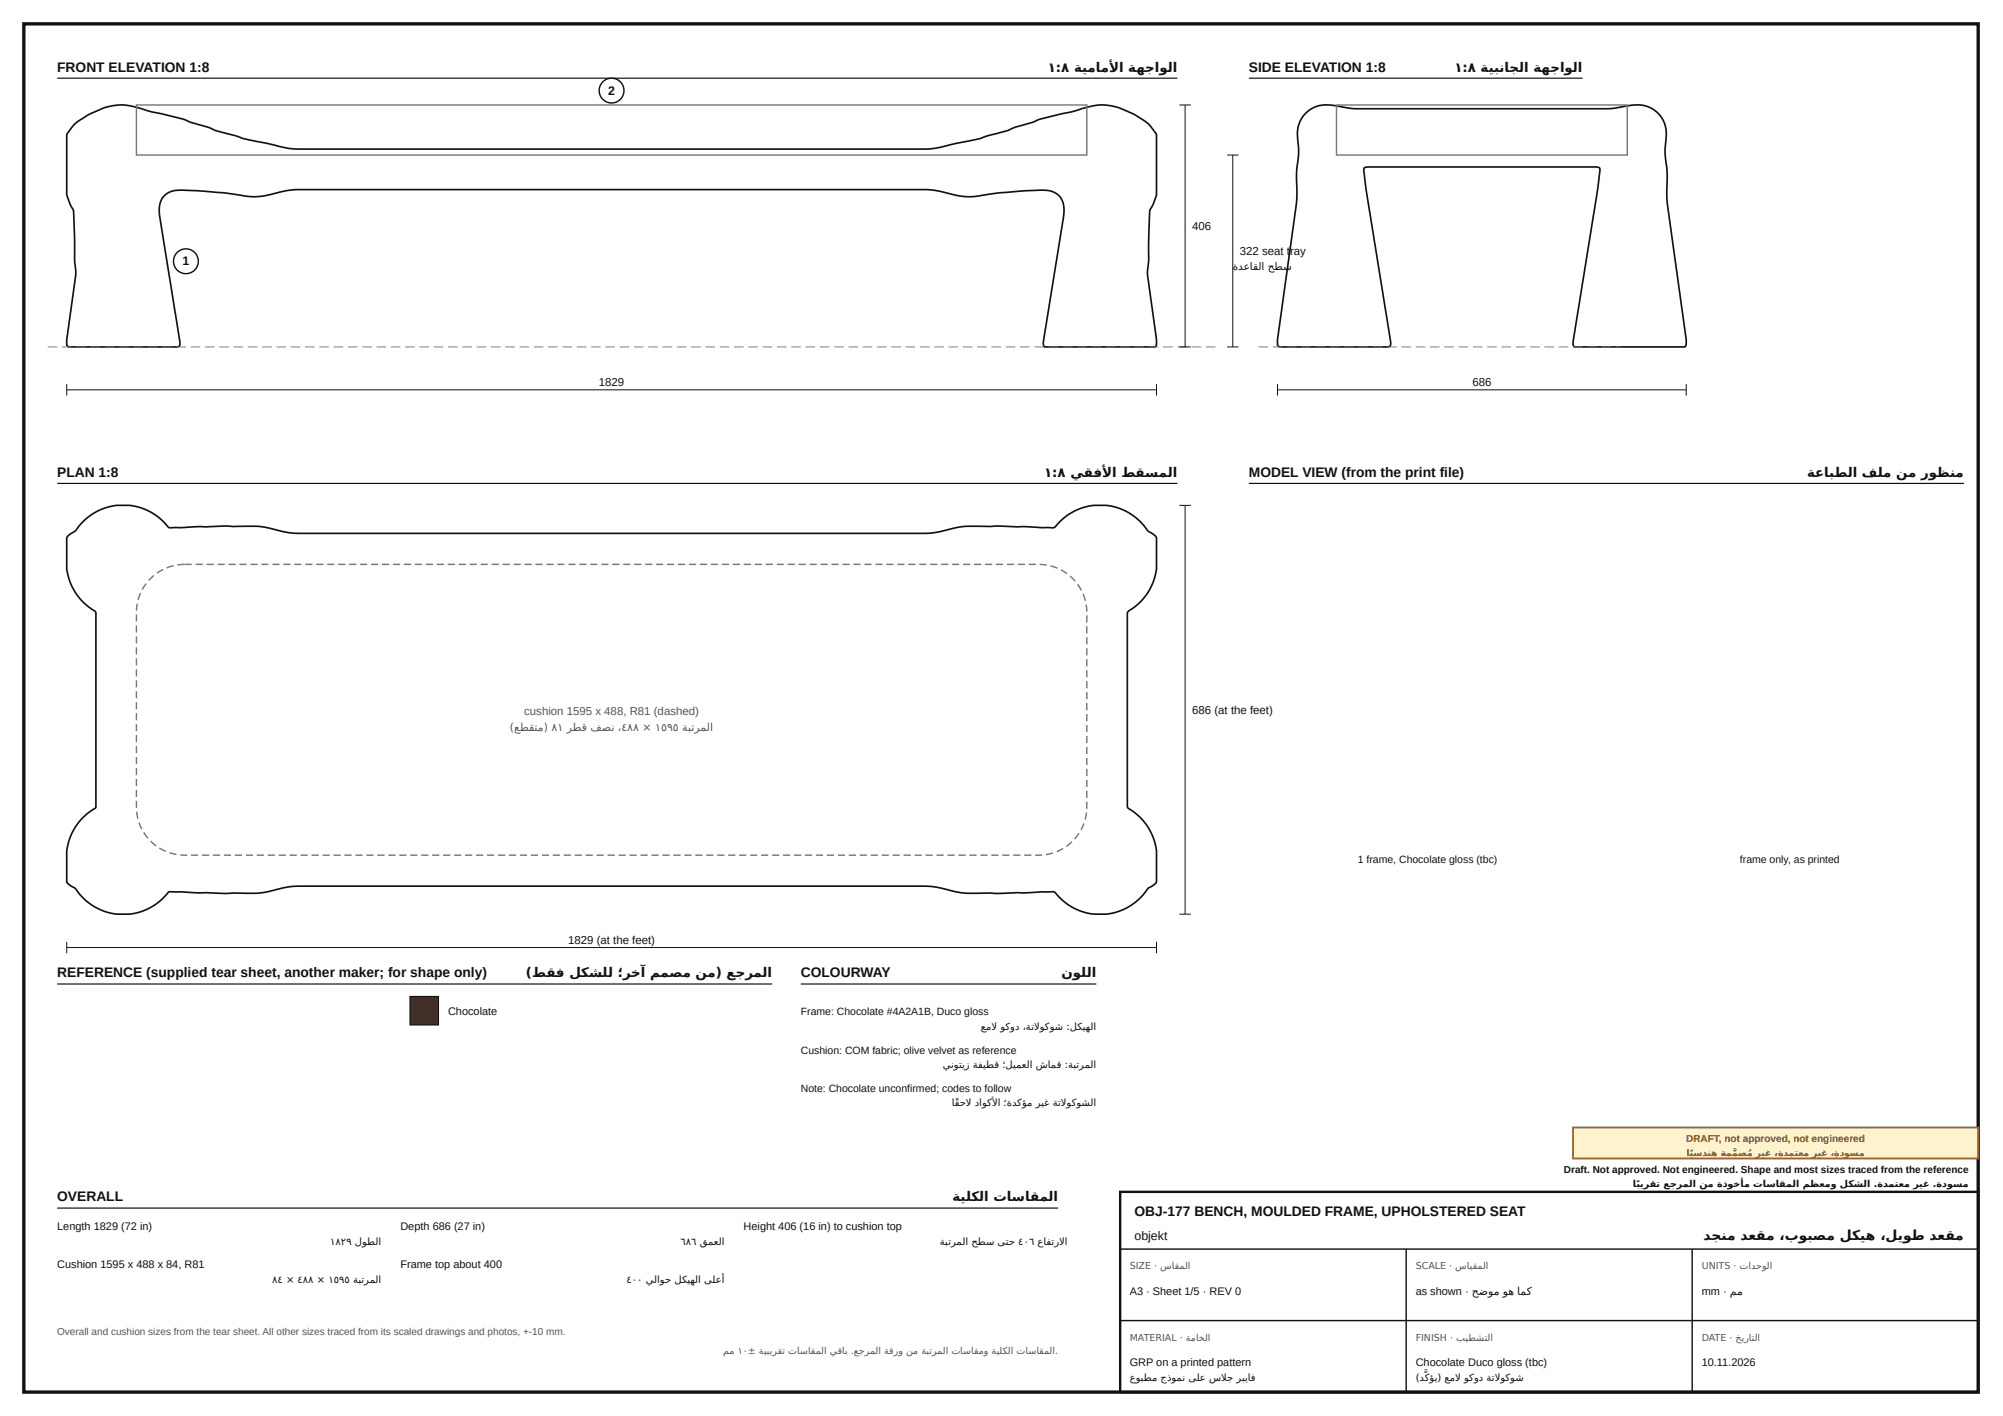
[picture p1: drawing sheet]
<svg xmlns="http://www.w3.org/2000/svg" width="420mm" height="297mm" viewBox="0 0 420 297" stroke-linecap="round" stroke-linejoin="round" font-family="sans-serif">
<path d="M12 16.4h235" fill="none" stroke="#111" stroke-width=".25"/>
<path d="M15.8 25.9l2.3-1.6 1.3-.7a12.2 12.2 0 0 1 11.1-.5l7.9 1.9 1.8 .7 3.3 .9a29.3 29.3 0 0 0 6.1 1.9l1.5 .6 6.3 1.3a23 23 0 0 0 8.7 .9h125.3a24.6 24.6 0 0 0 9.3-1.3l4.9-.9 1.5-.6 4.1-1.1 1.9-.8 3.8-1 1.1-.5 8.6-2.2a12 12 0 0 1 10.6 .7l1 .6a9.6 9.6 0 0 1 4.4 3.9v10.5a8.9 8.9 0 0 1-1.4 5.7l-.2 9.7a27 27 0 0 0 .5 9l1.1 8.3v1.1l-.2 .4h-23.3l-.2-.4v-.8l3.7-23.2a17.4 17.4 0 0 0 .5-5.6 4 4 0 0 0-4.7-2.9l-4.5 .2-6 .6a16.3 16.3 0 0 1-7.9 .1l-.8-.2a22.8 22.8 0 0 0-8.6-.8h-125.2a24.8 24.8 0 0 0-9.4 1.2 17.4 17.4 0 0 1-7.5-.3l-6.8-.7a22.6 22.6 0 0 0-5.8 .1 4.1 4.1 0 0 0-2.5 4.9l4.3 26.6a.78 .78 0 0 1 0 .9 .78 .78 0 0 1-.8 .3h-22.5l-.4-.4v-1.1l1.5-10.8a14.9 14.9 0 0 0 .1-6.1l-.1-8.6a3.9 3.9 0 0 0-.8-3l-.3-.8a7.3 7.3 0 0 1-.4-3.7v-8.3a3.1 3.1 0 0 1 .7-2.8z" fill="none" stroke="#111" stroke-width=".35"/>
<path d="M28.6 22h199.4v10.5h-199.4z" fill="none" stroke="#777" stroke-width=".3"/>
<path d="M10 72.7h2v.2h-2zM13 72.7h2v.2h-2zM16 72.7h2v.2h-2zM19 72.7h2v.2h-2zM22 72.7h2v.2h-2zM25 72.7h2v.2h-2zM28 72.7h2v.2h-2zM31 72.7h2v.2h-2zM34 72.7h2v.2h-2zM37 72.7h2v.2h-2zM40 72.7h2v.2h-2zM43 72.7h2v.2h-2zM46 72.7h2v.2h-2zM49 72.7h2v.2h-2zM52 72.7h2v.2h-2zM55 72.7h2v.2h-2zM58 72.7h2v.2h-2zM61 72.7h2v.2h-2zM64 72.7h2v.2h-2zM67 72.7h2v.2h-2zM70 72.7h2v.2h-2zM73 72.7h2v.2h-2zM76 72.7h2v.2h-2zM79 72.7h2v.2h-2zM82 72.7h2v.2h-2zM85 72.7h2v.2h-2zM88 72.7h2v.2h-2zM91 72.7h2v.2h-2zM94 72.7h2v.2h-2zM97 72.7h2v.2h-2zM100 72.7h2v.2h-2zM103 72.7h2v.2h-2zM106 72.7h2v.2h-2zM109 72.7h2v.2h-2zM112 72.7h2v.2h-2zM115 72.7h2v.2h-2zM118 72.7h2v.2h-2zM121 72.7h2v.2h-2zM124 72.7h2v.2h-2zM127 72.7h2v.2h-2zM130 72.7h2v.2h-2zM133 72.7h2v.2h-2zM136 72.7h2v.2h-2zM139 72.7h2v.2h-2zM142 72.7h2v.2h-2zM145 72.7h2v.2h-2zM148 72.7h2v.2h-2zM151 72.7h2v.2h-2zM154 72.7h2v.2h-2zM157 72.7h2v.2h-2zM160 72.7h2v.2h-2zM163 72.7h2v.2h-2zM166 72.7h2v.2h-2zM169 72.7h2v.2h-2zM172 72.7h2v.2h-2zM175 72.7h2v.2h-2zM178 72.7h2v.2h-2zM181 72.7h2v.2h-2zM184 72.7h2v.2h-2zM187 72.7h2v.2h-2zM190 72.7h2v.2h-2zM193 72.7h2v.2h-2zM196 72.7h2v.2h-2zM199 72.7h2v.2h-2zM202 72.7h2v.2h-2zM205 72.7h2v.2h-2zM208 72.7h2v.2h-2zM211 72.7h2v.2h-2zM214 72.7h2v.2h-2zM217 72.7h2v.2h-2zM220 72.7h2v.2h-2zM223 72.7h2v.2h-2zM226 72.7h2v.2h-2zM229 72.7h2v.2h-2zM232 72.7h2v.2h-2zM235 72.7h2v.2h-2zM238 72.7h2v.2h-2zM241 72.7h2v.2h-2zM244 72.7h2v.2h-2zM247 72.7h2v.2h-2zM250 72.7h2v.2h-2zM253 72.7h2v.2h-2z" fill="#777"/>
<path d="M247.4 22h2.4M248.6 22v50.8M257.4 32.5h2.4M258.6 32.5v40.3M247.4 72.8h2.4M257.4 72.8h2.4M14 81.8h228.6M14 80.6v2.4M242.6 80.6v2.4" fill="none" stroke="#111" stroke-width=".21"/>
<circle cx="39" cy="54.8" r="2.6" fill="#fff"/>
<circle cx="39" cy="54.8" r="2.6" fill="none" stroke="#111" stroke-width=".3"/>
<circle cx="128.3" cy="19" r="2.6" fill="#fff"/>
<circle cx="128.3" cy="19" r="2.6" fill="none" stroke="#111" stroke-width=".3"/>
<path d="M12 101.4h235" fill="none" stroke="#111" stroke-width=".25"/>
<path d="M14.3 112.4l.8-.6a3.5 3.5 0 0 0 1.7-1.7 12.1 12.1 0 0 1 18.6 .6l11.6-.4 3.7 .1a23.3 23.3 0 0 1 9 1.2l3 .3h128.7a25.6 25.6 0 0 0 9.3-1.3l2.3-.2 6.4-.1 10.8 .4a1.51 1.51 0 0 0 1.8-1 12 12 0 0 1 18.9 1.7l.3 .2a1.85 1.85 0 0 1 1.4 2.3v2.2a12.4 12.4 0 0 1-1.4 7.4 11.9 11.9 0 0 1-4.5 4.7l-.2 .3v40.1a1.35 1.35 0 0 0 1.1 1.5 12 12 0 0 1 5 11.3v3a1.43 1.43 0 0 1-1 1.5 4.5 4.5 0 0 0-1.8 1.8 12 12 0 0 1-18.4-.5l-.4-.2-6.4 .3h-8.2a23.9 23.9 0 0 1-9.4-1.1l-3-.3h-129.4a26.6 26.6 0 0 0-9 1.2l-1.9 .3h-6.7l-10.9-.3a.79 .79 0 0 0-1.1 .4 12 12 0 0 1-19.3-1.3l-1.7-1.1v-2.6a17.4 17.4 0 0 1 .7-6.8 12.5 12.5 0 0 1 5.4-6.3v-40.5a1.23 1.23 0 0 0-.9-1.2 11.9 11.9 0 0 1-5.2-11.2v-3.8z" fill="none" stroke="#111" stroke-width=".35"/>
<path d="M41 118.2h1.5v.3h-1.5zM43.3 118.2h1.5v.3h-1.5zM45.6 118.2h1.5v.3h-1.5zM47.9 118.2h1.5v.3h-1.5zM50.2 118.2h1.5v.3h-1.5zM52.5 118.2h1.5v.3h-1.5zM54.8 118.2h1.5v.3h-1.5zM57.1 118.2h1.5v.3h-1.5zM59.4 118.2h1.5v.3h-1.5zM61.7 118.2h1.5v.3h-1.5zM64 118.2h1.5v.3h-1.5zM66.3 118.2h1.5v.3h-1.5zM68.6 118.2h1.5v.3h-1.5zM70.9 118.2h1.5v.3h-1.5zM73.2 118.2h1.5v.3h-1.5zM75.5 118.2h1.5v.3h-1.5zM77.8 118.2h1.5v.3h-1.5zM80.1 118.2h1.5v.3h-1.5zM82.4 118.2h1.5v.3h-1.5zM84.7 118.2h1.5v.3h-1.5zM87 118.2h1.5v.3h-1.5zM89.3 118.2h1.5v.3h-1.5zM91.6 118.2h1.5v.3h-1.5zM93.9 118.2h1.5v.3h-1.5zM96.2 118.2h1.5v.3h-1.5zM98.5 118.2h1.5v.3h-1.5zM100.8 118.2h1.5v.3h-1.5zM103.1 118.2h1.5v.3h-1.5zM105.4 118.2h1.5v.3h-1.5zM107.7 118.2h1.5v.3h-1.5zM110 118.2h1.5v.3h-1.5zM112.3 118.2h1.5v.3h-1.5zM114.6 118.2h1.5v.3h-1.5zM116.9 118.2h1.5v.3h-1.5zM119.2 118.2h1.5v.3h-1.5zM121.5 118.2h1.5v.3h-1.5zM123.8 118.2h1.5v.3h-1.5zM126.1 118.2h1.5v.3h-1.5zM128.4 118.2h1.5v.3h-1.5zM130.7 118.2h1.5v.3h-1.5zM133 118.2h1.5v.3h-1.5zM135.3 118.2h1.5v.3h-1.5zM137.6 118.2h1.5v.3h-1.5zM139.9 118.2h1.5v.3h-1.5zM142.2 118.2h1.5v.3h-1.5zM144.5 118.2h1.5v.3h-1.5zM146.8 118.2h1.5v.3h-1.5zM149.1 118.2h1.5v.3h-1.5zM151.4 118.2h1.5v.3h-1.5zM153.7 118.2h1.5v.3h-1.5zM156 118.2h1.5v.3h-1.5zM158.3 118.2h1.5v.3h-1.5zM160.6 118.2h1.5v.3h-1.5zM162.9 118.2h1.5v.3h-1.5zM165.2 118.2h1.5v.3h-1.5zM167.5 118.2h1.5v.3h-1.5zM169.8 118.2h1.5v.3h-1.5zM172.1 118.2h1.5v.3h-1.5zM174.4 118.2h1.5v.3h-1.5zM176.7 118.2h1.5v.3h-1.5zM179 118.2h1.5v.3h-1.5zM181.3 118.2h1.5v.3h-1.5zM183.6 118.2h1.5v.3h-1.5zM185.9 118.2h1.5v.3h-1.5zM188.2 118.2h1.5v.3h-1.5zM190.5 118.2h1.5v.3h-1.5zM192.8 118.2h1.5v.3h-1.5zM195.1 118.2h1.5v.3h-1.5zM197.4 118.2h1.5v.3h-1.5zM199.7 118.2h1.5v.3h-1.5zM202 118.2h1.5v.3h-1.5zM204.3 118.2h1.5v.3h-1.5zM206.6 118.2h1.5v.3h-1.5zM208.9 118.2h1.5v.3h-1.5zM211.2 118.2h1.5v.3h-1.5zM213.5 118.2h1.5v.3h-1.5zM215.8 118.2h1.5v.3h-1.5zM218.1 118.2l1.5 .2v.3l-1.5-.2zM220.4 118.5l1.5 .6-.1 .2-1.5-.5zM222.6 119.4l1.3 .8-.1 .2-1.3-.7zM224.6 120.7l1.1 1.1-.3 .2-1-1.1zM225.9 122.6l.3-.1 .8 1.3-.3 .1zM227.1 124.6l.2-.1 .5 1.5-.3 .1zM227.7 126.8h.3l.1 1.5h-.3zM227.8 129.1h.3v1.5h-.3zM227.8 131.4h.3v1.5h-.3zM227.8 133.7h.3v1.5h-.3zM227.8 136h.3v1.5h-.3zM227.8 138.3h.3v1.5h-.3zM227.8 140.6h.3v1.5h-.3zM227.8 142.9h.3v1.5h-.3zM227.8 145.2h.3v1.5h-.3zM227.8 147.5h.3v1.5h-.3zM227.8 149.8h.3v1.5h-.3zM227.8 152.1h.3v1.5h-.3zM227.8 154.4h.3v1.5h-.3zM227.8 156.7h.3v1.5h-.3zM227.8 159h.3v1.5h-.3zM227.8 161.3h.3v1.5h-.3zM227.8 163.6h.3v1.5h-.3zM227.8 165.9h.3v1.5h-.3zM227.8 168.2h.3v1.5l-.3-.1zM227.8 170.4h.3l-.3 1.5h-.3zM227.3 172.7l.2 .1-.6 1.3-.3-.1zM226.2 174.7l.3 .1-.9 1.3-.3-.2zM223.6 177.4l1.2-.9 .2 .2-1.2 1zM221.6 178.5l1.3-.7 .2 .3-1.4 .7zM219.4 179.1l1.5-.3 .1 .3-1.6 .3zM217.2 179.2h1.4v.3h-1.4zM214.9 179.2h1.5v.3h-1.5zM212.6 179.2h1.5v.3h-1.5zM210.3 179.2h1.5v.3h-1.5zM208 179.2h1.5v.3h-1.5zM205.7 179.2h1.5v.3h-1.5zM203.4 179.2h1.5v.3h-1.5zM201.1 179.2h1.5v.3h-1.5zM198.8 179.2h1.5v.3h-1.5zM196.5 179.2h1.5v.3h-1.5zM194.2 179.2h1.5v.3h-1.5zM191.9 179.2h1.5v.3h-1.5zM189.6 179.2h1.5v.3h-1.5zM187.3 179.2h1.5v.3h-1.5zM185 179.2h1.5v.3h-1.5zM182.7 179.2h1.5v.3h-1.5zM180.4 179.2h1.5v.3h-1.5zM178.1 179.2h1.5v.3h-1.5zM175.8 179.2h1.5v.3h-1.5zM173.5 179.2h1.5v.3h-1.5zM171.2 179.2h1.5v.3h-1.5zM168.9 179.2h1.5v.3h-1.5zM166.6 179.2h1.5v.3h-1.5zM164.3 179.2h1.5v.3h-1.5zM162 179.2h1.5v.3h-1.5zM159.7 179.2h1.5v.3h-1.5zM157.4 179.2h1.5v.3h-1.5zM155.1 179.2h1.5v.3h-1.5zM152.8 179.2h1.5v.3h-1.5zM150.5 179.2h1.5v.3h-1.5zM148.2 179.2h1.5v.3h-1.5zM145.9 179.2h1.5v.3h-1.5zM143.6 179.2h1.5v.3h-1.5zM141.3 179.2h1.5v.3h-1.5zM139 179.2h1.5v.3h-1.5zM136.7 179.2h1.5v.3h-1.5zM134.4 179.2h1.5v.3h-1.5zM132.1 179.2h1.5v.3h-1.5zM129.8 179.2h1.5v.3h-1.5zM127.5 179.2h1.5v.3h-1.5zM125.2 179.2h1.5v.3h-1.5zM122.9 179.2h1.5v.3h-1.5zM120.6 179.2h1.5v.3h-1.5zM118.3 179.2h1.5v.3h-1.5zM116 179.2h1.5v.3h-1.5zM113.7 179.2h1.5v.3h-1.5zM111.4 179.2h1.5v.3h-1.5zM109.1 179.2h1.5v.3h-1.5zM106.8 179.2h1.5v.3h-1.5zM104.5 179.2h1.5v.3h-1.5zM102.2 179.2h1.5v.3h-1.5zM99.9 179.2h1.5v.3h-1.5zM97.6 179.2h1.5v.3h-1.5zM95.3 179.2h1.5v.3h-1.5zM93 179.2h1.5v.3h-1.5zM90.7 179.2h1.5v.3h-1.5zM88.4 179.2h1.5v.3h-1.5zM86.1 179.2h1.5v.3h-1.5zM83.8 179.2h1.5v.3h-1.5zM81.5 179.2h1.5v.3h-1.5zM79.2 179.2h1.5v.3h-1.5zM76.9 179.2h1.5v.3h-1.5zM74.6 179.2h1.5v.3h-1.5zM72.3 179.2h1.5v.3h-1.5zM70 179.2h1.5v.3h-1.5zM67.7 179.2h1.5v.3h-1.5zM65.4 179.2h1.5v.3h-1.5zM63.1 179.2h1.5v.3h-1.5zM60.8 179.2h1.5v.3h-1.5zM58.5 179.2h1.5v.3h-1.5zM56.2 179.2h1.5v.3h-1.5zM53.9 179.2h1.5v.3h-1.5zM51.6 179.2h1.5v.3h-1.5zM49.3 179.2h1.5v.3h-1.5zM47 179.2h1.5v.3h-1.5zM44.7 179.2h1.5v.3h-1.5zM42.4 179.2h1.5v.3h-1.5zM40.1 179.2h1.5v.3h-1.5zM37.8 179.2h1.5v.3h-1.5zM35.6 178.7l1.4 .4v.3l-1.5-.4zM33.5 177.7l1.3 .7-.1 .3-1.3-.7zM31.7 176.3l1.2 1-.2 .2-1.2-1zM30 174.7l.3-.2 .9 1.2-.3 .2zM29 172.6l.3-.1 .6 1.3-.3 .2zM28.5 170.3l.3-.1 .3 1.5-.3 .1zM28.5 168h.3v1.5h-.3zM28.5 165.7h.3v1.5h-.3zM28.5 163.4h.3v1.5h-.3zM28.5 161.1h.3v1.5h-.3zM28.5 158.8h.3v1.5h-.3zM28.5 156.5h.3v1.5h-.3zM28.5 154.2h.3v1.5h-.3zM28.5 151.9h.3v1.5h-.3zM28.5 149.6h.3v1.5h-.3zM28.5 147.3h.3v1.5h-.3zM28.5 145h.3v1.5h-.3zM28.5 142.7h.3v1.5h-.3zM28.5 140.4h.3v1.5h-.3zM28.5 138.1h.3v1.5h-.3zM28.5 135.8h.3v1.5h-.3zM28.5 133.5h.3v1.5h-.3zM28.5 131.2h.3v1.5h-.3zM28.5 128.9h.3v1.5h-.3zM28.6 126.6l.3 .1-.1 1.4h-.3zM29.4 124.3l.2 .1-.5 1.5-.3-.1zM30.5 122.3l.3 .2-.8 1.2-.3-.1zM31.6 121.1l.6-.5 .2 .2-1.1 1.1-.2-.2zM32.8 120.1l1.4-.8 .1 .3-1.3 .7zM34.9 119l1.5-.5 .1 .3-1.5 .5zM37.2 118.3l1.5-.1v.3l-1.5 .1zM38.7 118.2h1.5v.3h-1.5z" fill="#777"/>
<path d="M247.4 106h2.4M248.6 106v85.7M14 198.7h228.6M14 197.5v2.4M242.6 197.5v2.4M247.4 191.7h2.4" fill="none" stroke="#111" stroke-width=".21"/>
<path d="M262 16.4h70" fill="none" stroke="#111" stroke-width=".25"/>
<path d="M274 23.6a6.9 6.9 0 0 1 6.7-1.3 46 46 0 0 0 10.2 .5h43.5a31.7 31.7 0 0 0 8.2-.8 6.1 6.1 0 0 1 6.9 7.6 19.9 19.9 0 0 0 .2 6.4v2.3a59.6 59.6 0 0 0 1 11.2l3 21.8v1.1l-.2 .4h-23.3a3.7 3.7 0 0 1 0-2.6l5-30.4 .5-4.2-.2-.4-.8-.2h-47.6l-1 .3 .5 4.5 5.1 31.8v.8l-.1 .2-.4 .2h-22.8l-.4-.4v-1.5l3.7-26.3a40.2 40.2 0 0 0 .3-8.6l.1-.7a20.1 20.1 0 0 0 .1-7.2 6 6 0 0 1 1.8-4.5z" fill="none" stroke="#111" stroke-width=".35"/>
<path d="M280.4 22h61v10.5h-61z" fill="none" stroke="#777" stroke-width=".3"/>
<path d="M264 72.7h2v.2h-2zM267 72.7h2v.2h-2zM270 72.7h2v.2h-2zM273 72.7h2v.2h-2zM276 72.7h2v.2h-2zM279 72.7h2v.2h-2zM282 72.7h2v.2h-2zM285 72.7h2v.2h-2zM288 72.7h2v.2h-2zM291 72.7h2v.2h-2zM294 72.7h2v.2h-2zM297 72.7h2v.2h-2zM300 72.7h2v.2h-2zM303 72.7h2v.2h-2zM306 72.7h2v.2h-2zM309 72.7h2v.2h-2zM312 72.7h2v.2h-2zM315 72.7h2v.2h-2zM318 72.7h2v.2h-2zM321 72.7h2v.2h-2zM324 72.7h2v.2h-2zM327 72.7h2v.2h-2zM330 72.7h2v.2h-2zM333 72.7h2v.2h-2zM336 72.7h2v.2h-2zM339 72.7h1v.2h-1z" fill="#777"/>
<path d="M268 81.8h85.7M268 80.6v2.4M353.7 80.6v2.4" fill="none" stroke="#111" stroke-width=".21"/>
<path d="M262 101.4h150M12 206.4h150M168 206.4h62" fill="none" stroke="#111" stroke-width=".25"/>
<path d="M86 209h6v6h-6z" fill="#4a2a1b"/>
<path d="M86 209h6v6h-6z" fill="none" stroke="#111" stroke-width=".21"/>
<path d="M12 253.4h210" fill="none" stroke="#111" stroke-width=".25"/>
<path d="M5 5h410v287h-410z" fill="none" stroke="#111" stroke-width=".7" stroke-linecap="butt"/>
<path d="M235 250h180v42h-180z" fill="none" stroke="#111" stroke-width=".5"/>
<path d="M235 262h180M235 277h180M295 262v30M355 262v30" fill="none" stroke="#111" stroke-width=".3"/>
<path d="M330 236.5h85v6.5h-85z" fill="#fff3cd"/>
<path d="M330 236.5h85v6.5h-85z" fill="none" stroke="#9b6835" stroke-width=".4"/>
<g font-size="2.9" fill="#111">
<text x="12" y="15">FRONT ELEVATION 1:8</text>
<text x="262" y="15">SIDE ELEVATION 1:8</text>
<text x="12" y="100">PLAN 1:8</text>
<text x="262" y="100">MODEL VIEW (from the print file)</text>
<text x="12" y="205">REFERENCE (supplied tear sheet, another maker; for shape only)</text>
<text x="168" y="205">COLOURWAY</text>
<text x="12" y="252">OVERALL</text>
<text x="238" y="255">OBJ-177 BENCH, MOULDED FRAME, UPHOLSTERED SEAT</text>
<text x="357.4" y="260">دجنم دعقم ،بوبصم لكيه ،ليوط دعقم</text>
</g>
<g font-size="2.8" fill="#111">
<text x="219.8" y="15">١:٨ ةيمامأل ا ةهجاولا</text>
<text x="305.1" y="15">١:٨ ةيبناجلا ةهجاولا</text>
<text x="219" y="100">١:٨ يقفأل ا طقسملا</text>
<text x="379.1" y="100">ةعابطلا فلم نم روظنم</text>
<text x="110.3" y="205">)طقف لكشلل ؛رخآ ممصم نم) عجرملا</text>
<text x="222.7" y="205">نوللا</text>
<text x="199.8" y="252">ةيلكلا تاساقملا</text>
</g>
<g font-size="2.6" fill="#111">
<text x="127.6" y="19.9">2</text>
<text x="38.3" y="55.7">1</text>
<text x="238" y="260">objekt</text>
</g>
<g font-size="2.4" fill="#111">
<text x="250.1" y="48.2">406</text>
<text x="260.1" y="53.4">322 seat tray</text>
<text x="125.6" y="81">1829</text>
<text x="308.9" y="81">686</text>
<text x="250.1" y="149.7">686 (at the feet)</text>
<text x="119.2" y="197.9">1829 (at the feet)</text>
</g>
<text font-size="2.4" fill="#555" x="110" y="149.9">cushion 1595 x 488, R81 (dashed)</text>
<text font-size="2.3" fill="#555" x="107" y="153.4">(عطقتم) ٨١ رطق فصن ،٤٨٨ × ١٥٩٥ ةبترملا</text>
<g font-size="2.3" fill="#111">
<text x="94" y="213">Chocolate</text>
<text x="12" y="258">Length 1829 (72 in)</text>
<text x="84" y="258">Depth 686 (27 in)</text>
<text x="156" y="258">Height 406 (16 in) to cushion top</text>
<text x="12" y="266">Cushion 1595 x 488 x 84, R81</text>
<text x="84" y="266">Frame top about 400</text>
<text x="237" y="271.6">A3 · Sheet 1/5 · REV 0</text>
<text x="297" y="271.6">as shown · حضوم وه امك</text>
<text x="357" y="271.6">mm · مم</text>
<text x="237" y="286.6">GRP on a printed pattern</text>
<text x="297" y="286.6">Chocolate Duco gloss (tbc)</text>
<text x="357" y="286.6">10.11.2026</text>
</g>
<g font-size="2.2" fill="#111">
<text x="258.6" y="56.6">ةدعاقلا حطس</text>
<text x="284.9" y="181">1 frame, Chocolate gloss (tbc)</text>
<text x="365" y="181">frame only, as printed</text>
<text x="168" y="213">Frame: Chocolate #4A2A1B, Duco gloss</text>
<text x="168" y="221">Cushion: COM fabric; olive velvet as reference</text>
<text x="168" y="229">Note: Chocolate unconfirmed; codes to follow</text>
</g>
<g font-size="2.1" fill="#111">
<text x="205.8" y="216">عمال وكود ،ةتال وكوش :لكيهلا</text>
<text x="197.8" y="224">ينوتيز ةفيطق ؛ليمعلا شامق :ةبترملا</text>
<text x="199.7" y="232">اًق حال داوكأل ا ؛ةدكؤم ريغ ةتال وكوشلا</text>
<text x="328.1" y="246">Draft. Not approved. Not engineered. Shape and most sizes traced from the reference</text>
<text x="69.3" y="261.2">١٨٢٩ لوطلا</text>
<text x="142.8" y="261.2">٦٨٦ قمعلا</text>
<text x="197.2" y="261.2">ةبترملا حطس ىتح ٤٠٦ عافترال ا</text>
<text x="57.1" y="269.2">٨٤ × ٤٨٨ × ١٥٩٥ ةبترملا</text>
<text x="131.4" y="269.2">٤٠٠ يلاوح لكيهلا ىلعأ</text>
<text x="237" y="289.6">عوبطم جذومن ىلع سال ج ربياف</text>
<text x="297" y="289.6">(دَّك ؤي) عمال وكود ةتال وكوش</text>
</g>
<text font-size="2.1" fill="#7a4a12" x="353.7" y="239.6">DRAFT, not approved, not engineered</text>
<text font-size="2.1" fill="#555" x="12" y="280">Overall and cushion sizes from the tear sheet. All other sizes traced from its scaled drawings and photos, +-10 mm.</text>
<text font-size="2" fill="#111" x="342.5" y="249">اًب يرقت عجرملا نم ةذوخأم تاساقملا مظعمو لكشلا .ةدمتعم ريغ .ةدوسم</text>
<g font-size="2" fill="#555">
<text x="237" y="266.2">SIZE · ساقملا</text>
<text x="297" y="266.2">SCALE · سايقملا</text>
<text x="357" y="266.2">UNITS · تادحولا</text>
<text x="237" y="281.2">MATERIAL · ةماخلا</text>
<text x="297" y="281.2">FINISH · بيطشتلا</text>
<text x="357" y="281.2">DATE · خيراتلا</text>
<text x="151.7" y="284">مم ١٠± ةيبيرقت تاساقملا يقاب .عجرملا ةقرو نم ةبترملا تاساقمو ةيلكلا تاساقملا.</text>
</g>
<text font-size="1.9" fill="#7a4a12" x="353.8" y="242.4">اًي سدنه ةمَّم صُم ريغ ،ةدمتعم ريغ ،ةدوسم</text>
</svg>
